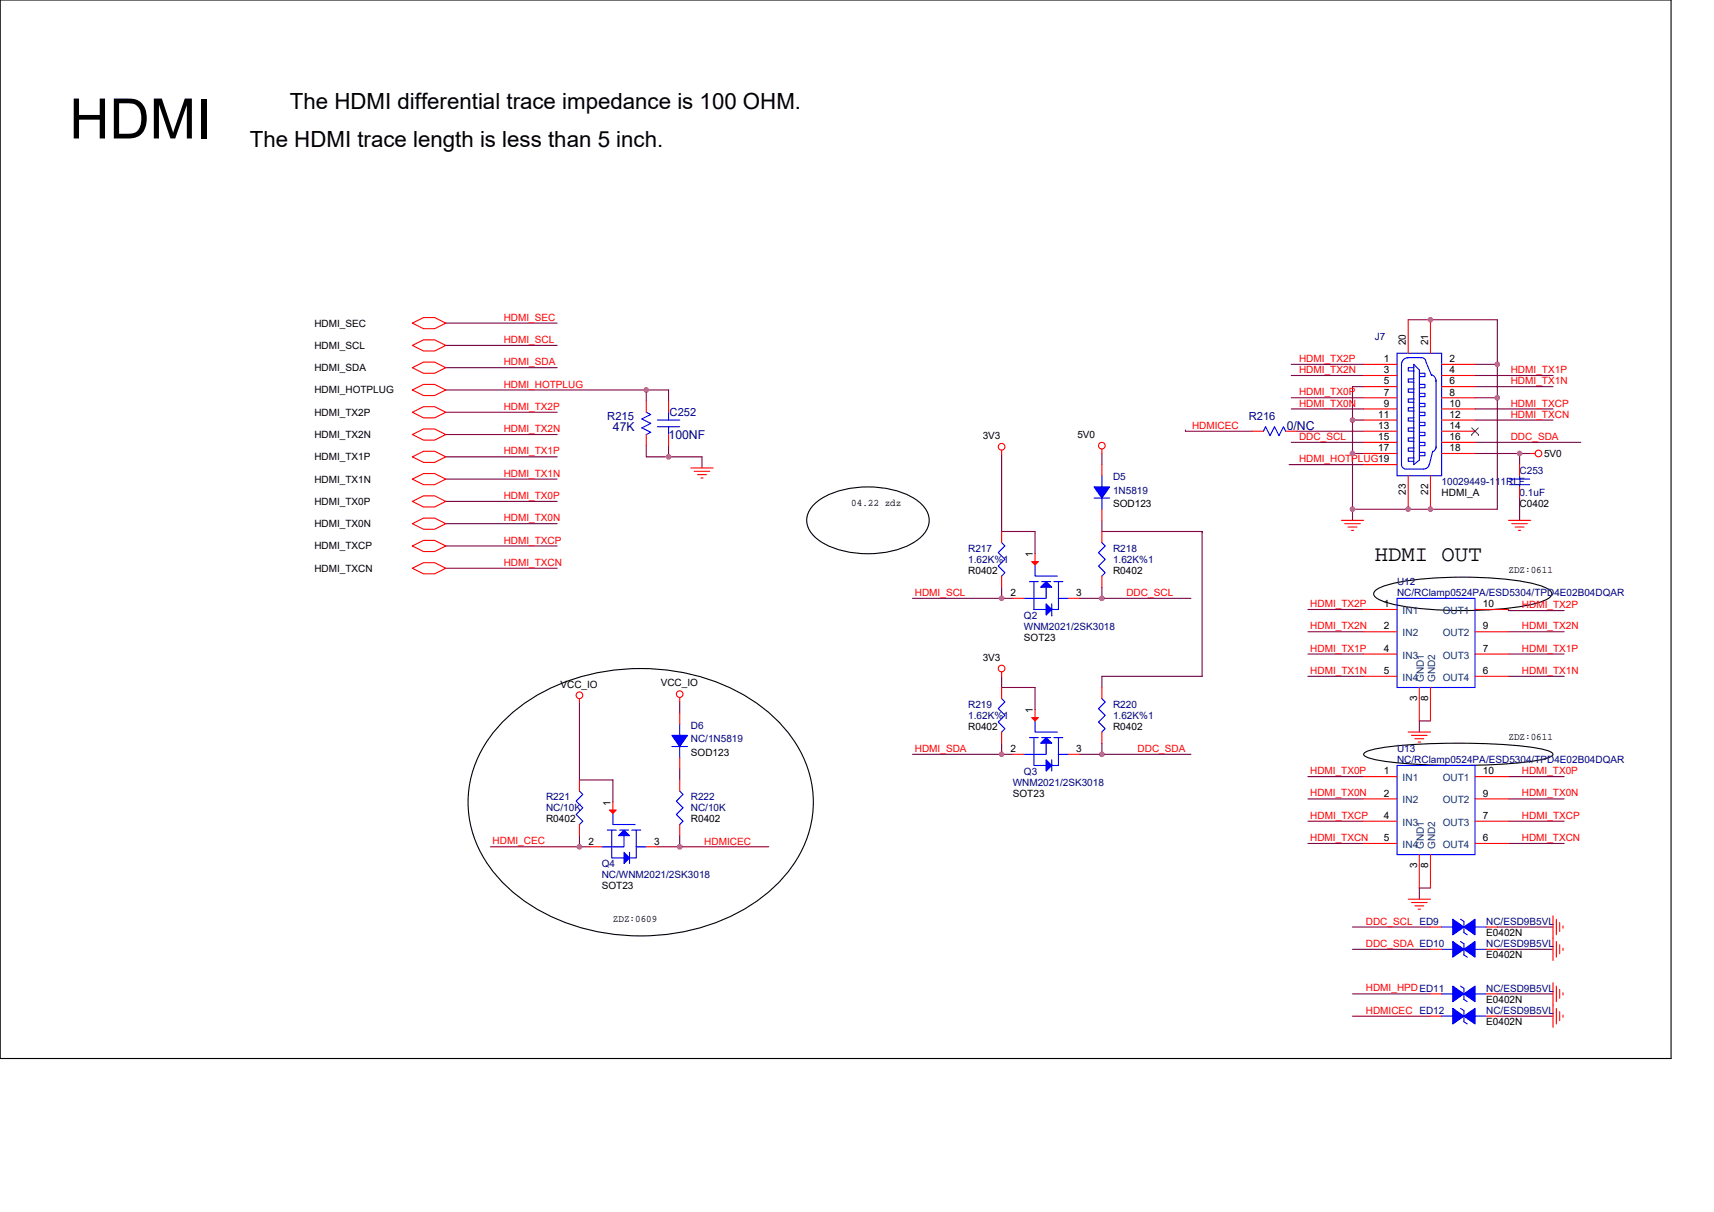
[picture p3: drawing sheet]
<svg xmlns="http://www.w3.org/2000/svg" width="297mm" height="210mm" viewBox="0 0 297 210" stroke-linecap="round" stroke-linejoin="round" font-family="sans-serif">
<path d="M0 0h289.6v183.4h-289.6zM141.3 87.2a13.9 13.9 0 0 1 9.1-2.8 13.9 13.9 0 0 1 9.2 2.8 3.7 3.7 0 0 1 0 5.9 13.9 13.9 0 0 1-9.2 2.8 13.9 13.9 0 0 1-9.1-2.8 3.7 3.7 0 0 1 0-5.9zM238.2 102.5a5 5 0 0 1 2.6-1.3 65.6 65.6 0 0 1 25.4 0 5 5 0 0 1 2.6 1.3l.1 .4a2.22 2.22 0 0 1-1.8 1.3 52 52 0 0 1-15.5 1.6 43.4 43.4 0 0 1-11.7-1.6 2.22 2.22 0 0 1-1.8-1.3zM87.7 124.5a33.7 33.7 0 0 1 23.3-8.7 33.7 33.7 0 0 1 23.4 8.7 19.3 19.3 0 0 1 5.8 19.8 24.1 24.1 0 0 1-12.2 13.8 37.1 37.1 0 0 1-35.7-1 22.8 22.8 0 0 1-10.8-14.5 19.4 19.4 0 0 1 6.2-18.1zM236.5 130.4a13.4 13.4 0 0 1 5.3-1.2 114.2 114.2 0 0 1 24.4 .4 6.8 6.8 0 0 1 2.8 .8l.1 .3a2.38 2.38 0 0 1-1.9 .9 105.5 105.5 0 0 1-25.4 .5l-2.5-.3a6.8 6.8 0 0 1-2.8-.9l-.2-.2z" fill="none" stroke="#000" stroke-width=".19"/>
<g fill="none" stroke="#800040" stroke-width=".19">
<path d="M77.3 56h19.3M77.3 59.8h19.3M244 55.4h15.5v7.7M77.3 63.7h19.3M77.3 67.6h34.7M77.3 71.4h19.3M77.3 75.3h19.3M77.3 79.1h19.3M112 67.6h3.9v1.9M112 67.6v1.9M112 77.2v1.9h3.9M115.9 79.1h5.8v2"/>
<path d="M115.9 77.2v1.9M173.6 78.8v13.3h5.8v3.8M191 78.6v1.9M205.4 74.5v.2h11.6M223.8 63.1h12.5M223.8 65.1h12.5M223.8 68.9h12.5M223.8 70.8h12.5M223.8 76.6h12.5M224.7 74.7h11.6M234.4 72.8h1.9M234.4 78.6h1.9"/>
<path d="M234.4 72.8v5.8M234.4 78.6v9.6M236.3 67h-1.9v5.8M255.6 76.6h18.4M255.6 65.1h13.5M255.6 67h13.5M255.6 70.8h13.5M255.6 72.8h13.5M255.6 63.1h3.9M255.6 68.9h3.9M255.6 78.6h7.7M259.5 63.1v5.8"/>
<path d="M259.5 68.9v19.3h-25.1M263.3 78.6h2M263.3 78.6v1.9M77.3 83h19.3M77.3 86.9h19.3M77.3 90.7h19.3M77.3 94.6h19.3M77.3 98.5h19.3M191 90.2v1.9h17.3M208.3 92.1h.1M208.3 92.1v25.1h-17.3v1.9M223.4 80.5h12.9"/>
<path d="M234.4 88.2v2M263.3 86.3v3.9M158.1 103.7h15.5M173.6 101.7v2M173.6 117.2v1.9h5.8v3.9M173.6 103.7h1.9M187.1 103.7h3.9M191 101.7v2M191 103.7h15.4M226.7 105.6h9.6M226.7 109.5h9.6M226.7 113.3h9.6"/>
<path d="M226.7 117.2h9.6M261.4 105.6v.2h9.7M261.4 109.5h9.7M261.4 113.3h9.7M261.4 117.2h9.7M100.4 121.8v13.3h5.8v3.9M117.8 121.6v1.9M117.8 133.2v1.9M158.1 130.7h15.5M173.6 128.8v1.9M173.6 130.7h1.9M187.1 130.7h3.9"/>
<path d="M191 128.8v1.9M191 130.7h15.4M226.7 134.6h9.6M226.7 138.4h9.6M247.9 124.9h-1.9v1.9M261.4 134.6h9.7M261.4 138.4h9.7M85 146.7h15.4M100.4 146.7h2M100.4 144.8v1.9M113.9 146.7h3.9M117.8 144.8v1.9"/>
<path d="M117.8 146.7h15.4M226.7 142.3h9.6M226.7 146.1h9.6M247.9 153.9h-1.9v1.9M261.4 142.3h9.7M261.4 146.1h9.7M234.4 164.5h13.5M234.4 172.2h13.5M234.4 176.1h13.5M234.4 160.6h13.5M259.5 160.6h9.6M259.5 164.5h9.6"/>
<path d="M259.5 172.2h9.6M259.5 176.1h9.6"/>
</g>
<g fill="#f0f" stroke="#f0f" stroke-width=".19">
<circle cx="247.9" cy="55.4" r=".38"/>
<circle cx="259.5" cy="63.1" r=".38"/>
<circle cx="234.4" cy="72.8" r=".38"/>
<circle cx="259.5" cy="68.9" r=".38"/>
<circle cx="234.4" cy="78.6" r=".38"/>
<circle cx="263.3" cy="78.6" r=".38"/>
<circle cx="234.4" cy="88.2" r=".38"/>
<circle cx="244" cy="88.2" r=".38"/>
<circle cx="247.9" cy="88.2" r=".38"/>
<circle cx="173.6" cy="103.7" r=".38"/>
<circle cx="190.9" cy="103.7" r=".38"/>
<circle cx="173.6" cy="130.7" r=".38"/>
<circle cx="190.9" cy="130.7" r=".38"/>
<circle cx="117.8" cy="146.7" r=".38"/>
<circle cx="100.4" cy="146.7" r=".38"/>
<circle cx="112" cy="67.6" r=".38"/>
<circle cx="115.9" cy="79.1" r=".38"/>
</g>
<g fill="none" stroke="#f00" stroke-width=".19">
<path d="M71.5 56l1.9-1h1.9l2 1-2 .9h-1.9zM71.5 59.8l1.9-.9h1.9l2 .9-2 1h-1.9zM244 55.4v5.8M247.9 55.4v5.8M71.5 63.7l1.9-1h1.9l2 1-2 1h-1.9zM71.5 67.6l1.9-1h1.9l2 1-2 .9h-1.9zM71.5 71.4l1.9-.9h1.9l2 .9-2 1h-1.9zM71.5 75.3l1.9-1h1.9l2 1-2 1h-1.9zM71.5 79.1l1.9-.9h1.9l2 .9-2 1h-1.9zM112 69.5v1.9M112 75.3v1.9M115.9 69.5v1.9"/>
<path d="M115.9 75.3v1.9M173.6 78v.8M191 77.8v.8M217 74.7h1.9M222.8 74.7h1.9M236.3 63.1h5.8M236.3 65.1h5.8M236.3 67h5.8M236.3 68.9h5.8M236.3 70.8h5.8M236.3 72.8h5.8M236.3 74.7h5.8"/>
<path d="M236.3 76.6h5.8M236.3 78.6h5.8M249.8 63.1h5.8M249.8 65.1h5.8M249.8 67h5.8M249.8 68.9h5.8M249.8 70.8h5.8M249.8 72.8h5.8M249.8 74.7h5.8M249.8 76.6h5.8M249.8 78.6h5.8M265.3 78.6h.7"/>
<path d="M71.5 83l1.9-1h1.9l2 1-2 1h-1.9zM71.5 86.9l1.9-1h1.9l2 1-2 .9h-1.9zM71.5 90.7l1.9-.9h1.9l2 .9-2 1h-1.9zM71.5 94.6l1.9-1h1.9l2 1-2 1h-1.9zM71.5 98.5l1.9-1h1.9l2 1-2 .9h-1.9zM119.7 81.1h3.9M120.3 81.7h2.7M120.9 82.2h1.5M121.5 82.8h.3M173.6 92.1v1.9M173.6 99.8v1.9M179.4 95.9v2"/>
<path d="M191 80.5v1.9M191 88.2v2M191 92.1v1.9M191 99.8v1.9M232.5 90.2h3.8M233 90.7h2.7M233.6 91.3h1.6M234.2 91.9h.4M236.3 80.5h5.8M244 82.4v5.8M247.9 82.4v5.8M261.4 90.2h3.9"/>
<path d="M262 90.7h2.7M262.6 91.3h1.5M263.2 91.9h.3M263.3 84.4v1.9M263.3 80.5v1.9M173.6 119.1v1.9M173.6 116.4v.8M175.5 103.7h1.9M185.2 103.7h1.9M191 119.1v1.9M236.3 105.6h5.8M236.3 109.5h5.8"/>
<path d="M236.3 113.3h5.8M236.3 117.2h5.8M246 119.1v5.8M247.9 119.1v5.8M255.6 117.2h5.8M255.6 113.3h5.8M255.6 109.5h5.8M255.6 105.6h5.8M100.4 121v.8M100.4 135.1v2M106.2 139v1.9M117.8 120.8v.8"/>
<path d="M117.8 123.5v2M117.8 131.3v1.9M117.8 135.1v2M173.6 126.8v2M175.5 130.7h1.9M179.4 123v1.9M185.2 130.7h1.9M191 126.8v2M236.3 134.6h5.8M236.3 138.4h5.8M244 126.8h3.9M244.6 127.4h2.7"/>
<path d="M245.2 128h1.5M245.8 128.6h.4M255.6 138.4h5.8M255.6 134.6h5.8M100.4 142.8v2M102.4 146.7h1.9M112 146.7h1.9M117.8 142.8v2M236.3 142.3h5.8M236.3 146.1h5.8M244 155.8h3.9M244.6 156.4h2.7"/>
<path d="M245.2 156.9h1.5M245.8 157.5h.4M246 148.1v5.8M247.9 148.1v5.8M255.6 146.1h5.8M255.6 142.3h5.8M269.1 158.7v7.7M269.7 159.3v2.7M270.3 159.8v1.6M247.9 164.5h1.9M247.9 172.2h1.9M247.9 176.1h1.9"/>
<path d="M247.9 160.6h1.9M257.6 164.5h1.9M257.6 172.2h1.9M257.6 176.1h1.9M257.6 160.6h1.9M269.1 170.3v7.7M269.7 163.1v2.7M269.7 170.8v2.7M269.7 174.7v2.7M270.3 163.7v1.5M270.3 171.4v1.6M270.3 175.3v1.5"/>
<path d="M270.9 160.4v.4M270.9 164.3v.4M270.9 172v.4M270.9 175.9v.3"/>
<circle cx="173.6" cy="77.4" r=".58"/>
<circle cx="191" cy="77.2" r=".58"/>
<circle cx="266.6" cy="78.6" r=".58"/>
<circle cx="173.6" cy="115.8" r=".58"/>
<circle cx="100.4" cy="120.5" r=".58"/>
<circle cx="117.8" cy="120.3" r=".58"/>
</g>
<g fill="none" stroke="#00f" stroke-width=".19">
<path d="M112 75.3h.1M112 71.4h.1M112 71.4l.8 .4-1.6 .8 1.6 .8-1.6 .7 1.6 .8-.8 .4M113.9 73.9h3.9M113.9 72.8h3.9M115.9 73.9v1.4M115.9 71.4v1.4M218.9 74.7h.1M222.8 74.7l-.4-.8-.8 1.6-.7-1.6-.8 1.6-.8-1.6-.4 .8M222.8 74.7h.1M242.1 61.2h7.7v21.2h-7.7zM242.9 63.1v17.4a.77 .77 0 0 0 .6 .7"/>
<path d="M243.8 62h2.5a.77 .77 0 0 1 .8 .7l1 2.4M244 62h.1a1.16 1.16 0 0 0-1.2 1.3M245 63.1l1 1v15.6l-1 .8zM245 63.7h-1v.6h1M245 65.6h-1v.6h1M245 67.4h-1v.6h1M245 69.1h-1v.6h1M245 70.7h-1v.5h1M245 72.4h-1v.6h1M245 74.1h-1v.6h1M245 75.9h-1v.5h1M245 77.6h-1v.6h1"/>
<path d="M245 79.3h-1v.6h1M246 64.7h.9v.5h-.9M246 66.6h.9v.6h-.9M246 68.1h.9v.6h-.9M246 69.9h.9v.6h-.9M246 71.4h.9v.6h-.9M246 73.2h.9v.5h-.9M246 74.9h.9v.6h-.9M246 76.6h.9v.6h-.9M246 78.4h.9v.6h-.9M248.1 64.9a1.16 1.16 0 0 1 .8 1.1v11.6M248.3 78.2l-.6 2.3a.96 .96 0 0 1-1 .8h-3.2"/>
<path d="M248.9 77.4a.97 .97 0 0 1-.6 .9M173.6 94l.6 .6-1.2 1.1 1.2 1.2-1.2 1.2 1.2 1.1-.6 .6M179.4 97.9v1.9h3.8M189.6 86.3h2.7M191 82.4v2M191 86.3v1.9M191 94l.5 .6-1.1 1.1 1.1 1.2-1.1 1.2 1.1 1.1-.5 .6M261.6 83h3.5M261.6 84h3.5M263.3 84v.4M263.3 82.4v.6M178.4 100.8h1.6"/>
<path d="M179.2 100.8v4.8h2.1M180.5 100.8h1.6M181.3 101.7v2h-3.9M182.3 106.6h.1M182.3 104.6v2M182.7 100.8h1.5M183.4 100.8v4.8h-1.1M183.4 100.8h.1M183.4 103.7h1.8M242.1 103.7h13.5v15.4h-13.5zM100.4 137.1l.6 .5-1.2 1.2 1.2 1.2-1.2 1.1 1.2 1.2-.6 .5M116.4 129.3h2.7"/>
<path d="M117.8 125.5v1.9M117.8 129.3v2M117.8 137.1l.6 .5-1.2 1.2 1.2 1.2-1.2 1.1 1.2 1.2-.6 .5M173.6 121l.6 .6-1.2 1.2 1.2 1.1-1.2 1.2 1.2 1.2-.6 .5M178.4 127.8h1.6M179.2 127.8v4.8h2.1M179.4 124.9v1.9h3.8M180.5 127.8h1.6M181.3 128.8v1.9h-3.9M182.3 131.7v1.9M182.7 127.8h1.5M183.4 127.8v4.8h-1.1"/>
<path d="M183.4 130.7h1.8M191 121l.5 .6-1.1 1.2 1.1 1.1-1.1 1.2 1.1 1.2-.5 .5M242.1 132.6h13.5v15.5h-13.5zM105.2 143.8h1.6M106 143.8v4.8h2.1M106.2 140.9v1.9h3.9M107.4 143.8h1.5M108.1 144.8v1.9h-3.8M109.1 147.7v1.9M109.5 143.8h1.5M110.3 143.8v4.8h-1.2M110.3 146.7h1.7"/>
<path d="M253.1 159.3l.6 .3v2l.6 .4M249.8 164.5h2M249.8 172.2h2M249.8 176.1h2M249.8 160.6h2M253.1 163.1l.6 .4v1.9l.6 .4M253.1 170.8l.6 .4v2l.6 .3M253.1 174.7l.6 .4v1.9l.6 .4M255.6 164.5h2M255.6 172.2h2M255.6 176.1h2M255.6 160.6h2"/>
</g>
<g fill="#00f" stroke="#00f" stroke-width=".19">
<path d="M189.6 84.4h2.7l-1.3 1.9z" fill-rule="evenodd"/>
<path d="M108.1 143.8l1 1h-1.9z" fill-rule="evenodd"/>
<path d="M108.1 147.7l1 .9-1 1z" fill-rule="evenodd"/>
<path d="M251.8 163.1l1.9 1.4-1.9 1.3z" fill-rule="evenodd"/>
<path d="M253.7 164.5l1.9-1.4v2.7z" fill-rule="evenodd"/>
<path d="M181.3 127.8l1 1h-2z" fill-rule="evenodd"/>
<path d="M181.3 131.7l1 .9-1 1z" fill-rule="evenodd"/>
<path d="M181.3 100.8l1 .9h-2z" fill-rule="evenodd"/>
<path d="M181.3 104.6l1 1-1 1z" fill-rule="evenodd"/>
<path d="M116.4 127.4h2.7l-1.3 1.9z" fill-rule="evenodd"/>
<path d="M251.8 170.8l1.9 1.4-1.9 1.3z" fill-rule="evenodd"/>
<path d="M253.7 172.2l1.9-1.4v2.7z" fill-rule="evenodd"/>
<path d="M251.8 174.7l1.9 1.4-1.9 1.3z" fill-rule="evenodd"/>
<path d="M253.7 176.1l1.9-1.4v2.7z" fill-rule="evenodd"/>
<path d="M251.8 159.3l1.9 1.3-1.9 1.4z" fill-rule="evenodd"/>
<path d="M253.7 160.6l1.9-1.3v2.7z" fill-rule="evenodd"/>
</g>
<g fill="#f00" stroke="#f00" stroke-width=".19">
<path d="M105.6 140.3h1.2l-.6 .6z"/>
<path d="M178.8 124.3h1.2l-.6 .6z"/>
<path d="M178.8 97.3h1.2l-.6 .6z"/>
</g>
<path d="M255 75.3h.1M255 74.1l1.2 1.2M256.2 74.1l-1.2 1.2M256.2 75.3h.1" fill="none" stroke="#804000" stroke-width=".17"/>
<text font-size="9.7" x="12" y="24">HDMI</text>
<g font-size="3.9">
<text x="50.2" y="18.9">The HDMI differential trace impedance is 100 OHM.</text>
<text x="43.3" y="25.5">The HDMI trace length is less than 5 inch.</text>
<text x="238.3" y="97.2">HDMI OUT</text>
</g>
<g font-size="2.1" fill="#000080">
<text x="106.2" y="74.7">47K</text>
<text x="115.9" y="76">100NF</text>
<text x="223" y="74.5">0/NC</text>
</g>
<g font-size="1.9" fill="#000080">
<text x="105.2" y="72.8">R215</text>
<text x="116.1" y="72">C252</text>
<text x="216.4" y="72.8">R216</text>
</g>
<g font-size="1.7">
<text x="54.5" y="56.6">HDMI_SEC</text>
<text x="243.7" y="59.8" transform="rotate(-90 243.7 59.8)">20</text>
<text x="247.5" y="59.8" transform="rotate(-90 247.5 59.8)">21</text>
<text x="54.5" y="60.4">HDMI_SCL</text>
<text x="54.5" y="64.3">HDMI_SDA</text>
<text x="239.8" y="62.7">1</text>
<text x="239.8" y="64.7">3</text>
<text x="251.2" y="62.7">2</text>
<text x="251.2" y="64.7">4</text>
<text x="54.5" y="68.2">HDMI_HOTPLUG</text>
<text x="239.8" y="66.6">5</text>
<text x="239.8" y="68.5">7</text>
<text x="239.8" y="70.5">9</text>
<text x="251.2" y="66.6">6</text>
<text x="251.2" y="68.5">8</text>
<text x="251.2" y="70.5">10</text>
<text x="54.5" y="72">HDMI_TX2P</text>
<text x="54.5" y="75.9">HDMI_TX2N</text>
<text x="170.3" y="76.1">3V3</text>
<text x="186.7" y="75.9">5V0</text>
<text x="238.8" y="72.4">11</text>
<text x="238.8" y="74.3">13</text>
<text x="238.8" y="76.2">15</text>
<text x="251.2" y="72.4">12</text>
<text x="251.2" y="74.3">14</text>
<text x="251.2" y="76.2">16</text>
<text x="54.5" y="79.7">HDMI_TX1P</text>
<text x="54.5" y="83.6">HDMI_TX1N</text>
<text x="238.8" y="78.2">17</text>
<text x="251.2" y="78.2">18</text>
<text x="267.6" y="79.2">5V0</text>
<text x="54.5" y="87.5">HDMI_TX0P</text>
<text x="147.5" y="87.7">04.22 zdz</text>
<text x="192.9" y="87.9">SOD123</text>
<text x="243.7" y="85.7" transform="rotate(-90 243.7 85.7)">23</text>
<text x="247.5" y="85.7" transform="rotate(-90 247.5 85.7)">22</text>
<text x="249.8" y="85.9">HDMI_A</text>
<text x="263.3" y="87.9">C0402</text>
<text x="54.5" y="91.3">HDMI_TX0N</text>
<text x="54.5" y="95.2">HDMI_TXCP</text>
<text x="54.5" y="99.1">HDMI_TXCN</text>
<text x="167.8" y="99.4">R0402</text>
<text x="179" y="96.5" transform="rotate(-90 179 96.5)">1</text>
<text x="192.9" y="99.4">R0402</text>
<text x="261.4" y="99.3">ZDZ:0611</text>
<text x="175.1" y="103.3">2</text>
<text x="186.5" y="103.3">3</text>
<text x="239.8" y="105.2">1</text>
<text x="257" y="105.2">10</text>
<text x="177.4" y="111">SOT23</text>
<text x="239.8" y="109.1">2</text>
<text x="239.8" y="112.9">4</text>
<text x="257" y="112.9">7</text>
<text x="257" y="109.1">9</text>
<text x="97.1" y="119.1">VCC_IO</text>
<text x="114.5" y="118.9">VCC_IO</text>
<text x="170.3" y="114.5">3V3</text>
<text x="239.8" y="116.8">5</text>
<text x="257" y="116.8">6</text>
<text x="179" y="123.5" transform="rotate(-90 179 123.5)">1</text>
<text x="245.6" y="121.4" transform="rotate(-90 245.6 121.4)">3</text>
<text x="247.5" y="121.4" transform="rotate(-90 247.5 121.4)">8</text>
<text x="119.7" y="130.9">SOD123</text>
<text x="167.8" y="126.5">R0402</text>
<text x="175.1" y="130.3">2</text>
<text x="186.5" y="130.3">3</text>
<text x="192.9" y="126.5">R0402</text>
<text x="261.4" y="128.3">ZDZ:0611</text>
<text x="239.8" y="134.2">1</text>
<text x="257" y="134.2">10</text>
<text x="94.6" y="142.5">R0402</text>
<text x="105.8" y="139.6" transform="rotate(-90 105.8 139.6)">1</text>
<text x="119.7" y="142.5">R0402</text>
<text x="175.5" y="138">SOT23</text>
<text x="239.8" y="138">2</text>
<text x="239.8" y="141.9">4</text>
<text x="257" y="141.9">7</text>
<text x="257" y="138">9</text>
<text x="102" y="146.3">2</text>
<text x="113.4" y="146.3">3</text>
<text x="239.8" y="145.7">5</text>
<text x="257" y="145.7">6</text>
<text x="104.3" y="154.1">SOT23</text>
<text x="245.6" y="150.4" transform="rotate(-90 245.6 150.4)">3</text>
<text x="247.5" y="150.4" transform="rotate(-90 247.5 150.4)">8</text>
<text x="106.2" y="159.7">ZDZ:0609</text>
<text x="257.6" y="166">E0402N</text>
<text x="257.6" y="162.2">E0402N</text>
<text x="257.6" y="173.8">E0402N</text>
<text x="257.6" y="177.6">E0402N</text>
</g>
<g font-size="1.7" fill="#f00">
<text x="87.3" y="55.6">HDMI_SEC</text>
<text x="87.3" y="59.4">HDMI_SCL</text>
<text x="87.3" y="63.3">HDMI_SDA</text>
<text x="225.1" y="62.7">HDMI_TX2P</text>
<text x="225.1" y="64.6">HDMI_TX2N</text>
<text x="261.8" y="64.6">HDMI_TX1P</text>
<text x="87.3" y="67.1">HDMI_HOTPLUG</text>
<text x="87.3" y="71">HDMI_TX2P</text>
<text x="225.1" y="68.5">HDMI_TX0P</text>
<text x="225.1" y="70.4">HDMI_TX0N</text>
<text x="261.8" y="66.6">HDMI_TX1N</text>
<text x="261.8" y="70.4">HDMI_TXCP</text>
<text x="87.3" y="74.9">HDMI_TX2N</text>
<text x="206.6" y="74.3">HDMICEC</text>
<text x="225.1" y="76.2">DDC_SCL</text>
<text x="261.8" y="72.4">HDMI_TXCN</text>
<text x="261.8" y="76.2">DDC_SDA</text>
<text x="87.3" y="78.7">HDMI_TX1P</text>
<text x="87.3" y="82.6">HDMI_TX1N</text>
<text x="225.1" y="80.1">HDMI_HOTPLUG19</text>
<text x="87.3" y="86.4">HDMI_TX0P</text>
<text x="87.3" y="90.3">HDMI_TX0N</text>
<text x="87.3" y="94.2">HDMI_TXCP</text>
<text x="87.3" y="98">HDMI_TXCN</text>
<text x="158.5" y="103.2">HDMI_SCL</text>
<text x="195.2" y="103.2">DDC_SCL</text>
<text x="227.1" y="105.2">HDMI_TX2P</text>
<text x="263.7" y="105.4">HDMI_TX2P</text>
<text x="227.1" y="109">HDMI_TX2N</text>
<text x="227.1" y="112.9">HDMI_TX1P</text>
<text x="263.7" y="109">HDMI_TX2N</text>
<text x="263.7" y="112.9">HDMI_TX1P</text>
<text x="227.1" y="116.8">HDMI_TX1N</text>
<text x="263.7" y="116.8">HDMI_TX1N</text>
<text x="158.5" y="130.3">HDMI_SDA</text>
<text x="197.1" y="130.3">DDC_SDA</text>
<text x="227.1" y="134.1">HDMI_TX0P</text>
<text x="227.1" y="138">HDMI_TX0N</text>
<text x="263.7" y="134.1">HDMI_TX0P</text>
<text x="263.7" y="138">HDMI_TX0N</text>
<text x="227.1" y="141.9">HDMI_TXCP</text>
<text x="263.7" y="141.9">HDMI_TXCP</text>
<text x="85.4" y="146.3">HDMI_CEC</text>
<text x="122" y="146.3">HDMICEC</text>
<text x="227.1" y="145.7">HDMI_TXCN</text>
<text x="263.7" y="145.7">HDMI_TXCN</text>
<text x="236.7" y="160.2">DDC_SCL ED9</text>
<text x="236.7" y="164.1">DDC_SDA ED10</text>
<text x="236.7" y="171.8">HDMI_HPDED11</text>
<text x="236.7" y="175.7">HDMICEC ED12</text>
</g>
<g font-size="1.7" fill="#000080">
<text x="238.3" y="58.9">J7</text>
<text x="192.9" y="83.2">D5</text>
<text x="249.8" y="84">10029449-111RLF</text>
<text x="263.3" y="82.1">C253</text>
<text x="192.9" y="85.5">1N5819</text>
<text x="263.3" y="85.9">0.1uF</text>
<text x="167.8" y="95.6">R217</text>
<text x="192.9" y="95.6">R218</text>
<text x="167.8" y="97.5">1.62K%1</text>
<text x="192.9" y="97.5">1.62K%1</text>
<text x="242.1" y="101.4">U12</text>
<text x="177.4" y="107.2">Q2</text>
<text x="242.1" y="103.3">NC/RClamp0524PA/ESD5304/TPD4E02B04DQAR</text>
<text x="177.4" y="109.1">WNM2021/2SK3018</text>
<text x="167.8" y="122.6">R219</text>
<text x="167.8" y="124.5">1.62K%1</text>
<text x="192.9" y="122.6">R220</text>
<text x="192.9" y="124.5">1.62K%1</text>
<text x="119.7" y="126.3">D6</text>
<text x="119.7" y="128.6">NC/1N5819</text>
<text x="242.1" y="130.3">U13</text>
<text x="175.5" y="136.1">WNM2021/2SK3018</text>
<text x="177.4" y="134.2">Q3</text>
<text x="242.1" y="132.3">NC/RClamp0524PA/ESD5304/TPD4E02B04DQAR</text>
<text x="94.6" y="138.6">R221</text>
<text x="94.6" y="140.6">NC/10K</text>
<text x="119.7" y="138.6">R222</text>
<text x="119.7" y="140.6">NC/10K</text>
<text x="104.3" y="150.2">Q4</text>
<text x="104.3" y="152.1">NC/WNM2021/2SK3018</text>
<text x="257.6" y="160.2">NC/ESD9B5VL</text>
<text x="257.6" y="164.1">NC/ESD9B5VL</text>
<text x="257.6" y="171.8">NC/ESD9B5VL</text>
<text x="257.6" y="175.7">NC/ESD9B5VL</text>
</g>
<g font-size="1.7" fill="#004080">
<text x="243.1" y="106.4">IN1</text>
<text x="250" y="106.4">OUT1</text>
<text x="243.1" y="110.2">IN2</text>
<text x="250" y="110.2">OUT2</text>
<text x="243.1" y="114.1">IN3</text>
<text x="243.1" y="118">IN4</text>
<text x="246.8" y="118.1" transform="rotate(-90 246.8 118.1)">GND1</text>
<text x="248.7" y="118.1" transform="rotate(-90 248.7 118.1)">GND2</text>
<text x="250" y="118">OUT4</text>
<text x="250" y="114.1">OUT3</text>
<text x="243.1" y="135.3">IN1</text>
<text x="250" y="135.3">OUT1</text>
<text x="243.1" y="139.2">IN2</text>
<text x="243.1" y="143.1">IN3</text>
<text x="250" y="143.1">OUT3</text>
<text x="250" y="139.2">OUT2</text>
<text x="243.1" y="146.9">IN4</text>
<text x="246.8" y="147.1" transform="rotate(-90 246.8 147.1)">GND1</text>
<text x="248.7" y="147.1" transform="rotate(-90 248.7 147.1)">GND2</text>
<text x="250" y="146.9">OUT4</text>
</g>
</svg>
